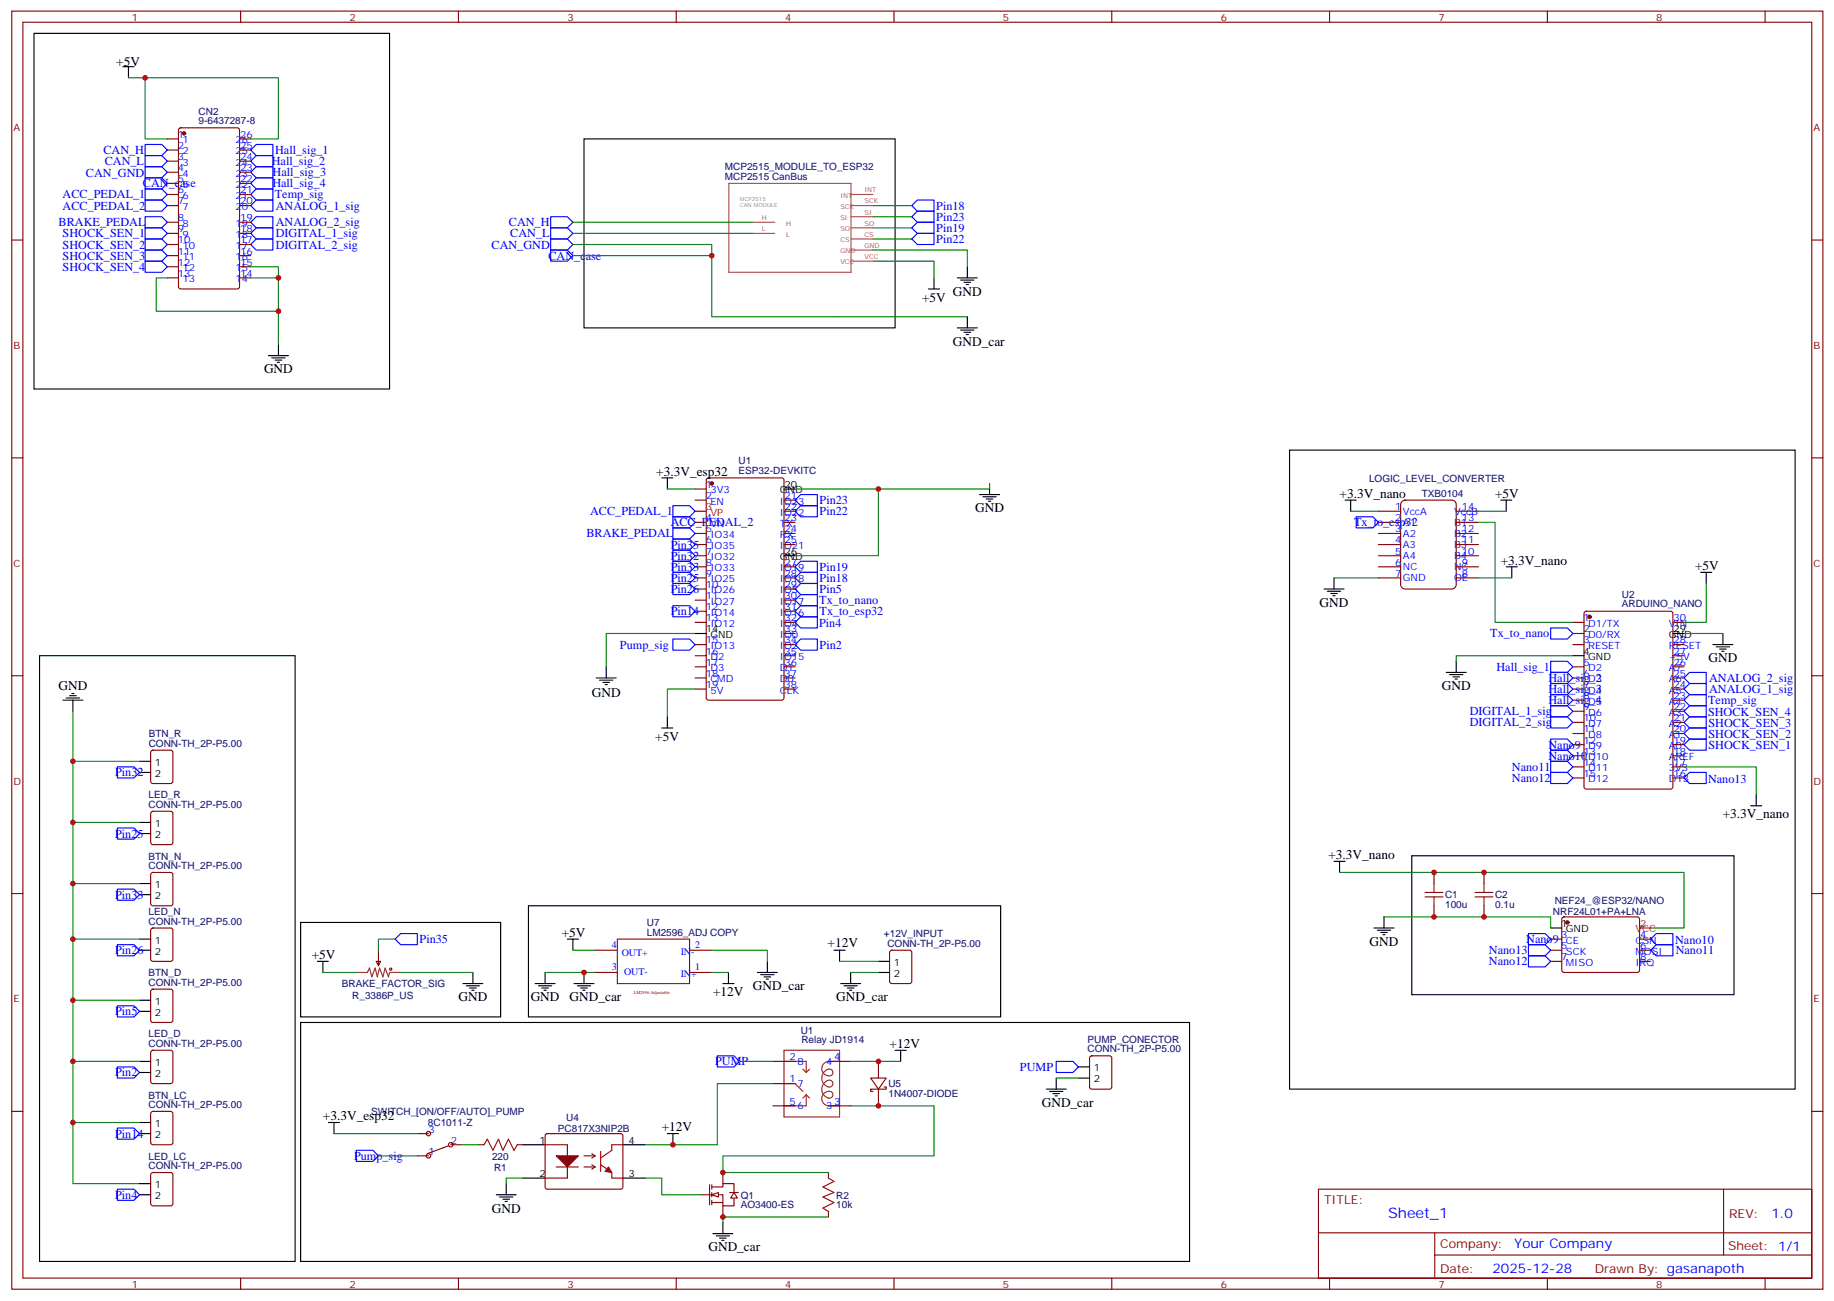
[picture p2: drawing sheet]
<svg xmlns="http://www.w3.org/2000/svg" width="582mm" height="413mm" viewBox="0 0 582 413" stroke-linecap="round" stroke-linejoin="round" font-family="sans-serif">
<g fill="none" stroke="#870000" stroke-width=".35">
<path d="M3.7 3.5h575.1v405.7h-575.1zM7.3 7.1h567.9v398.6h-567.9zM76.4 3.5v3.6M145.6 3.5v3.6M214.7 3.5v3.6M283.8 3.5v3.6M353 3.5v3.6M422.1 3.5v3.6M491.3 3.5v3.6M560.4 3.5v3.6M3.7 76.2h3.6M575.2 76.2h3.6"/>
<path d="M3.7 145.3h3.6M220.7 155.2h3.5M220.7 158.8h3.5M224.5 151.9l.4-.2h23.3l.7 .4v69.4l-.4 .7h-23.6l-.6-.4-.1-69.4zM248.9 158.8h3.5M575.2 145.3h3.6M220.7 165.8h3.5M220.7 169.3h3.5M220.7 172.9h3.5M220.7 176.4h3.5M220.7 179.9h3.5M248.9 165.8h3.5"/>
<path d="M248.9 169.3h3.5M248.9 172.9h3.5M248.9 179.9h3.5M248.9 162.3h3.5M220.7 183.4h3.5M220.7 187h3.5M220.7 190.5h3.5M220.7 194h3.5M220.7 197.6h3.5M248.9 183.4h3.5M248.9 187h3.5M248.9 190.5h3.5"/>
<path d="M248.9 194h3.5M248.9 197.6h3.5M499.4 197.6h3.5M503.2 194.2l.4-.2h26.8l.7 .5v55.3l-.4 .6-27.1 .1-.6-.5-.1-55.3zM531.1 197.6h3.6M3.7 214.5h3.6M220.7 204.6h3.5M220.7 208.1h3.5M220.7 211.7h3.5M220.7 215.2h3.5M220.7 218.7h3.5M248.9 204.6h3.5"/>
<path d="M248.9 208.1h3.5M248.9 211.7h3.5M248.9 215.2h3.5M248.9 218.7h3.5M248.9 201.1h3.5M499.4 204.6h3.5M499.4 211.7h3.5M499.4 215.2h3.5M499.4 218.7h3.5M499.4 201.1h3.5M531.1 204.6h3.6M531.1 208.1h3.6"/>
<path d="M531.1 211.7h3.6M531.1 215.2h3.6M531.1 218.7h3.6M575.2 214.5h3.6M48.1 238.3l.4-.2h5.7l.6 .5 .1 9.4-.5 .7h-5.9l-.6-.5-.1-9.4zM499.4 222.2h3.5M499.4 225.8h3.5M499.4 229.3h3.5M499.4 232.8h3.5M499.4 236.4h3.5M499.4 239.9h3.5M531.1 222.2h3.6"/>
<path d="M531.1 225.8h3.6M531.1 229.3h3.6M531.1 232.8h3.6M531.1 236.4h3.6M531.1 239.9h3.6M48.1 257.7l.4-.2h5.7l.6 .5 .1 9.4-.5 .7h-5.9l-.6-.5-.1-9.4zM499.4 243.4h3.5M499.4 246.9h3.5M531.1 243.4h3.6M531.1 246.9h3.6M48.1 277.1l.4-.2h5.7l.6 .5 .1 9.4-.5 .7h-5.9l-.6-.4-.1-9.5zM455.3 276.9v3.6"/>
<path d="M471.2 276.9v3.6M3.7 283.6h3.6M48.1 294.8l.4-.2h5.7l.6 .4 .1 9.4-.5 .7-5.9 .1-.6-.5-.1-9.4zM455.3 287.5v3.5M471.2 287.5v3.5M492.3 298.1h3.6M496.1 291.2l.5-.2h23.3l.5 .2 .2 .5-.1 16.5-.6 .5-23.6-.1-.4-.6v-16.3zM520.6 298.1h3.5M575.2 283.6h3.6M48.1 314.2l.4-.2h5.7l.6 .4 .1 9.4-.5 .7-5.9 .1-.6-.5-.1-9.4zM119.5 305.2h1.4l-.7 1.4zM120.2 301.6v5"/>
<path d="M492.3 305.2h3.6M492.3 301.6h3.6M520.6 305.2h3.5M520.6 301.6h3.5M48.1 333.6l.4-.2h5.7l.6 .4 .1 9.5-.5 .6-5.9 .1-.6-.5-.1-9.4zM3.7 352.8h3.6M48.1 353l.4-.2h5.7l.6 .4 .1 9.5-.5 .6-5.9 .1-.6-.5-.1-9.4zM132.5 359.8h3.5M575.2 352.8h3.6M48.1 372.4l.4-.2h5.7l.6 .4 .1 9.5-.5 .6-5.9 .1-.6-.5-.1-9.4zM132.5 366.9h3.5M142.4 363.7l-6.7 2.5"/>
<path d="M143.1 363.4h3.5M173.1 363.4h7v10.5h-7M173.3 360l.5-.2h23.3l.5 .2 .2 .5-.1 16.5-.6 .5-23.6-.1-.4-.6v-16.3zM176.6 370.4h7.1M185.4 366.9h3.5M185.4 370.4h3.5M187.9 369.7l1 .7M187.9 366.2l1 .7M188.9 370.4l-1 .7M188.9 366.9l-1 .7M194.2 372.2v1.7h3.6M197.8 363.4h-3.6v1.7"/>
<path d="M222.5 379.2h7v3.6h3.5v-2.5M225.3 376.1v6.3M226 376.8h3.5v-1.1h3.5v2.8M226 376.1v1.4M226 378.5v1.4M229.5 372.2v3.5M231.6 378.5h2.9M418.6 377.5h156.6v28.2h-156.6zM547.2 377.5v20.9M226 381v1.4M226 381.7h3.5M229.5 382.8v3.5"/>
<path d="M418.6 391.3h156.5M455.5 398.4h119.6M455.5 391.3v14.1M76.4 405.7v3.5M145.6 405.7v3.5M214.7 405.7v3.5M283.8 405.7v3.5M353 405.7v3.5M422.1 405.7v3.5M491.3 405.7v3.5M560.4 405.7v3.5"/>
<circle cx="136" cy="359.8" r=".71"/>
<circle cx="136" cy="366.9" r=".71"/>
<circle cx="143.1" cy="363.4" r=".71"/>
</g>
<g fill="#870000" stroke="#870000" stroke-width=".35">
<path d="M176.6 366.9h7.1l-3.6 3.5z"/>
<circle cx="226" cy="153.5" r=".53"/>
<circle cx="504.7" cy="195.8" r=".53"/>
<circle cx="497.6" cy="292.8" r=".53"/>
</g>
<path d="M220.7 162.3h3.5M520.6 294.6h3.5" fill="none" stroke="#f00" stroke-width=".35"/>
<g fill="none" stroke="#000" stroke-width=".35">
<path d="M185.4 44.1h98.8v60h-98.8zM294.8 91.7h3.5M296.5 88.2v3.5M304 88.2h6.3M305 88.9h4.2M306.1 89.6h2.1M306.8 90.3h.7M307.1 84.7v3.5M210.1 151.7h3.5M211.9 151.7v3.5M248.9 155.2h3.5M311 157h6.4"/>
<path d="M312.1 157.7h4.2M313.1 158.4h2.1M313.8 159.1h.7M314.2 153.5v3.5M409.4 142.9h160.5v202.8h-160.5zM248.9 176.4h3.5M540 181.7h3.5M541.7 181.7v3.5M12.6 208.1h81.1v192.3h-81.1zM189.3 215.2h6.4M190.4 215.9h4.2M191.4 216.6h2.1"/>
<path d="M192.1 217.3h.7M192.5 211.7v3.5M220.7 201.1h3.5M459.2 213.4h6.3M460.2 214.1h4.3M461.3 214.8h2.1M462 215.5h.7M462.4 209.9v3.5M499.4 208.1h3.5M531.1 201.1h3.6M543.8 204.6h6.4M544.9 205.3h4.2"/>
<path d="M546 206h2.1M546.7 206.7h.7M547 201.1v3.5M20 222.2h6.3M21 221.5h4.3M22.1 220.8h2.1M22.8 220.1h.7M23.1 222.2v3.6M210.1 231.1h3.5M211.9 227.5v3.6M44.3 241.7h3.5M44.3 245.2h3.5"/>
<path d="M44.3 261.1h3.5M44.3 264.6h3.5M448.2 271.6h102.3v44.1h-102.3zM44.3 280.5h3.5M44.3 284h3.5M44.3 298.1h3.5M95.5 292.8h63.5v30h-63.5zM436.2 294.6h6.4M437.3 295.3h4.2M438.4 296h2.1M439.1 296.7h.7M439.4 291v3.6"/>
<path d="M492.3 294.6h3.6M44.3 301.6h3.5M44.3 317.5h3.5M100.8 305.2h3.5M102.5 305.2v3.5M147 312.2h6.3M148 312.9h4.3M149.1 313.6h2.1M149.8 314.3h.7M150.1 308.7v3.5M44.3 321h3.5M44.3 336.9h3.5"/>
<path d="M44.3 340.4h3.5M44.3 356.3h3.5M44.3 359.8h3.5M104.3 356.3h3.5M106 356.3v3.5M44.3 375.7h3.5M44.3 379.2h3.5M166 363.4h7.1M166 373.9h7.1M197.8 363.4h7M197.8 373.9h7"/>
</g>
<g fill="none" stroke="#008700" stroke-width=".35">
<path d="M277.1 65.3h12.4M277.1 68.8h12.4M277.1 72.3h12.4M277.1 75.8h12.4M277.1 82.9h19.4v5.3M211.9 155.2h8.8M278.9 155.2v21.2h-26.5M314.2 153.5v1.7h-61.8M541.7 185.2v12.4h-7M220.7 218.7h-8.8v8.8M220.7 201.1h-28.2v10.6M499.4 208.1h-37v1.8"/>
<path d="M534.7 201.1h12.3M23.1 225.8v149.9h21.2M23.1 241.7h21.2M23.1 261.1h21.2M23.1 280.5h21.2M23.1 298.1h21.2M125.4 298.1h-5.2v3.5M439.4 291h52.9v3.6M23.1 317.5h21.2M102.5 308.7h10.6M127.2 308.7h22.9M23.1 336.9h21.2"/>
<path d="M23.1 356.3h21.2M106 359.8h26.5M120.2 366.9h12.3"/>
</g>
<g fill="none" stroke="#00f" stroke-width=".35">
<path d="M174.8 68.8h5.3l1.8 1.8-1.8 1.7h-5.3zM174.8 72.3h5.3l1.8 1.8-1.8 1.7h-5.3zM174.8 75.8h5.3l1.8 1.8-1.8 1.8h-5.3zM289.5 65.3l1.8-1.8h5.2v3.5h-5.2zM289.5 68.8l1.8-1.8h5.2v3.6h-5.2zM289.5 72.3l1.8-1.7h5.2v3.5h-5.2zM289.5 75.8l1.8-1.7h5.2v3.5h-5.2zM213.6 174.6h5.3l1.8 1.8-1.8 1.8h-5.3zM213.6 178.2h5.3l1.8 1.7-1.8 1.8h-5.3zM213.6 171.1h5.3l1.8 1.8-1.8 1.7h-5.3zM213.6 181.7h5.3l1.8 1.7-1.8 1.8h-5.3zM213.6 185.2h5.3l1.8 1.8-1.8 1.7h-5.3z"/>
<path d="M213.6 192.3h5.3l1.8 1.7-1.8 1.8h-5.3zM252.4 187l1.8-1.8h5.3v3.5h-5.3zM252.4 197.6l1.8-1.8h5.3v3.5h-5.3zM254.2 188.7h5.3v3.6h-5.3l-1.8-1.8zM492.3 199.3h5.3l1.8 1.8-1.8 1.7h-5.3zM252.4 204.6l1.8-1.8h5.3v3.6h-5.3zM492.3 238.1h5.3l1.8 1.8-1.8 1.8h-5.3zM492.3 234.6h5.3l1.8 1.8-1.8 1.7h-5.3zM37.3 243.4h5.2l1.8 1.8-1.8 1.7h-5.2zM492.3 241.7h5.3l1.8 1.7-1.8 1.8h-5.3zM492.3 245.2h5.3l1.8 1.7-1.8 1.8h-5.3zM534.7 246.9l1.7-1.7h5.3v3.5h-5.3z"/>
<path d="M37.3 262.8h5.2l1.8 1.8-1.8 1.7h-5.2zM37.3 282.2h5.2l1.8 1.8-1.8 1.7h-5.2zM37.3 299.9h5.2l1.8 1.7-1.8 1.8h-5.2zM125.4 298.1l1.8-1.8h5.3v3.6h-5.3zM485.3 299.9h5.3l1.7 1.7-1.7 1.8h-5.3zM485.3 296.3h5.3l1.7 1.8-1.7 1.8h-5.3zM524.1 298.1l1.8-1.8h5.2v3.6h-5.2zM37.3 319.3h5.2l1.8 1.7-1.8 1.8h-5.2zM485.3 303.4h5.3l1.7 1.8-1.7 1.7h-5.3zM524.1 301.6l1.8-1.7h5.2v3.5h-5.2zM37.3 338.7h5.2l1.8 1.7-1.8 1.8h-5.2zM37.3 358.1h5.2l1.8 1.7-1.8 1.8h-5.2z"/>
<path d="M37.3 377.5h5.2l1.8 1.7-1.8 1.8h-5.2zM113.1 365.1h5.3l1.8 1.8-1.8 1.8h-5.3z"/>
</g>
<g fill="none" stroke="#a10000" stroke-width=".35">
<path d="M452.5 284.7h5.6M452.5 283.3h5.6M455.3 280.5v2.8M455.3 284.7v2.8M468.3 284.7h5.7M468.3 283.3h5.7M471.2 280.5v2.8M471.2 284.7v2.8M190.7 369.7l2.1 1.4M190.7 365.5v6.3M194.2 365.1l-3.5 2.5"/>
<circle cx="124" cy="307.6" r=".35"/>
</g>
<path d="M113.1 308.7h3.5l.7-1.4 .7 2.8 1.1-2.8 .7 2.8 .7-2.8 1.1 2.8 .7-2.8 1 2.8 .4-1.4h3.5" fill="none" stroke="#8c2424" stroke-width=".35"/>
<path d="M193.2 370.4l1 1.8-2.1-.4z" fill="#a10000" stroke="#a10000" stroke-width=".35"/>
<g fill="#fff" stroke="#870000" stroke-width=".35">
<path d="M233 378.5l1.1 1.8h-2.1z"/>
<path d="M226 379.2l2.1-.7v1.4z"/>
</g>
<g fill="none" stroke="#870000" stroke-width=".35">
<path d="M188.9 308.7h7.1M188.9 301.6h7.1M218.9 308.7h7.1M218.9 301.6h7.1M282.7 301.8l.4-.2h5.7l.6 .5 .1 9.4-.5 .7h-5.9l-.6-.5-.1-9.4zM245.4 336.9h7M263 336.9h7.1M278.9 336.9v5.3M346.2 335.3l.4-.2h5.7l.6 .5 .1 9.4-.5 .7h-5.9l-.6-.4-.1-9.5zM245.4 351h7M245.4 344h7M263 351h7.1"/>
<path d="M276.4 342.2h5l-2.5 3.5zM278.9 345.7v5.3M280.7 345h.7v.7h-5v.7h.7M151.9 363.4h1.8M164.3 363.4h1.7M263 372.2v1.7M263 384.5v1.8"/>
</g>
<path d="M196 298.1h22.9v14.1h-22.9zM153.7 363.4l1-1.8 1.8 3.5 1.8-3.5 1.4 3.5 1.7-3.5 1.8 3.5 1.1-1.7M263 373.9l1.8 1.1-3.5 1.8 3.5 1.7-3.5 1.4 3.5 1.8-3.5 1.8 1.7 1" fill="none" stroke="#a10000" stroke-width=".35"/>
<g fill="none" stroke="#000" stroke-width=".35">
<path d="M304 104.1h6.3M305 104.8h4.2M306.1 105.5h2.1M306.8 106.2h.7M307.1 100.5v3.6M167.8 287.5h149.9v35.3h-149.9zM180.1 298.1h3.6M181.9 298.1v3.5M169.9 312.2h6.3M171 312.9h4.2M172 313.6h2.1M172.7 314.3h.7"/>
<path d="M173.1 308.7v3.5M229.5 312.2h3.5M231.3 308.7v3.5M240.5 308.7h6.3M241.5 309.4h4.2M242.6 310.1h2.1M243.3 310.8h.7M243.6 305.2v3.5M264.8 301.6h3.5M266.6 301.6v3.6M266.9 312.2h6.4M268 312.9h4.2"/>
<path d="M269 313.6h2.1M269.7 314.3h.7M270.1 308.7v3.5M278.9 308.7h3.5M278.9 305.2h3.5M95.5 324.6h282.2v75.8h-282.2zM284.2 333.4h3.5M286 333.4v3.5M342.4 338.7h3.5M211.9 359.8h3.5M213.6 359.8v3.6M332.2 345.7h6.3"/>
<path d="M333.2 346.4h4.3M334.3 347.1h2.1M335 347.8h.7M335.4 342.2v3.5M342.4 342.2h3.5M157.6 379.2h6.3M158.6 379.9h4.2M160.7 375.7v3.5M159.7 380.6h2.1M160.4 381.4h.7M226.3 391.6h6.4M227.4 392.3h4.2"/>
<path d="M228.5 393h2.1M229.2 393.7h.7M229.5 388.1v3.5"/>
</g>
<path d="M174.8 79.4h5.3l1.8 1.7-1.8 1.8h-5.3zM252.4 158.8l1.8-1.8h5.3v3.5h-5.3zM213.6 160.5h5.3l1.8 1.8-1.8 1.7h-5.3zM213.6 164h5.3l1.8 1.8-1.8 1.8h-5.3zM213.6 167.6h5.3l1.8 1.7-1.8 1.8h-5.3zM252.4 162.3l1.8-1.8h5.3v3.5h-5.3zM252.4 179.9l1.8-1.7h5.3v3.5h-5.3zM252.4 183.4l1.8-1.7h5.3v3.5h-5.3zM213.6 202.8h5.3l1.8 1.8-1.8 1.8h-5.3zM227.8 335.1h5.2l1.8 1.8-1.8 1.8h-5.2zM335.4 336.9h5.2l1.8 1.8-1.8 1.7h-5.2z" fill="none" stroke="#00f" stroke-width=".35"/>
<g fill="none" stroke="#008700" stroke-width=".35">
<path d="M181.9 77.6h44.1v3.5h-44.1M181.9 70.6h57.1M181.9 74.1h57.1M277.1 79.4h30v5.3M226 81.1v19.4h81.1M173.1 308.7h15.8M181.9 301.6h7M226 301.6h17.6v3.6M226 308.7h5.3M266.6 305.2h12.3M270.1 308.7h8.8M234.8 336.9h10.6"/>
<path d="M270.1 336.9h15.9M245.4 344h-17.6v19.4h-23M270.1 351h26.4v15.9h-67v5.3h33.5M335.4 342.2h7M146.6 363.4h5.3M166 373.9h-5.3v1.8M204.8 373.9h5.3v5.3h12.4M263 386.3h-33.5v1.8"/>
</g>
<path d="M248.9 333.4h17.7v21.1h-17.7zM248.9 336.9h7.1v3.5M254.9 339.4l1.1 1M257 339.4l-1 1M266.6 336.9h-3.6a2.28 2.28 0 0 0-2 2.8 2.28 2.28 0 0 0 3 1.6 1.1 1.1 0 0 0 .3-1.4 1.1 1.1 0 0 0-1.3-.5 2.86 2.86 0 0 0-2.1 3.1 2.86 2.86 0 0 0 2.8 2.5 1.1 1.1 0 0 0 .7-1.4 1.1 1.1 0 0 0-1.4-.7 2.86 2.86 0 0 0-2.1 3.1 2.86 2.86 0 0 0 2.8 2.5 1.19 1.19 0 0 0 .5-1.7 1.19 1.19 0 0 0-1.8-.2 2.3 2.3 0 0 0-1.5 2.4 2.3 2.3 0 0 0 2.1 2h3.6M248.9 344h3.5l2.5 2.4M256 347.5v3.5h-7.1M256 347.5l1 1M256 347.5l-1.1 1" fill="none" stroke="#8c2424" stroke-width=".35"/>
<path d="M231.4 58.2h38.8v28.2h-38.8zM239 74.1h7M239 70.6h7M270.2 61.7h6.9M270.2 65.3h6.9M270.2 68.8h6.9M270.2 72.3h6.9M270.2 75.8h6.9M270.2 79.4h6.9M270.2 82.9h6.9" fill="none" stroke="#a64a4a" stroke-width=".35"/>
<path d="M445 159.3l1.1-.5h14.8a1.41 1.41 0 0 1 1.5 1.4v25.4a1.51 1.51 0 0 1-1.5 1.4h-14.8a1.51 1.51 0 0 1-1.4-1.4v-25.4z" fill="#fff" stroke="#800000" stroke-width=".35"/>
<g fill="none" stroke="#870000" stroke-width=".35">
<path d="M53.1 44.1h3.6M53.1 47.6h3.6M53.1 51.2h3.6M53.1 54.7h3.6M53.1 58.2h3.6M56.9 40.8l.5-.2h18l.6 .4 .1 50-.5 .7h-18.2l-.7-.4v-50zM76.1 44.1h3.5M76.1 47.6h3.5M76.1 51.2h3.5M76.1 54.7h3.5M76.1 58.2h3.5M53.1 61.7h3.6"/>
<path d="M53.1 65.3h3.6M53.1 70.6h3.6M53.1 74.1h3.6M53.1 77.6h3.6M76.1 61.7h3.5M76.1 65.3h3.5M76.1 70.6h3.5M76.1 74.1h3.5M76.1 77.6h3.5M53.1 81.1h3.6M53.1 84.7h3.6M53.1 88.2h3.6"/>
<path d="M76.1 81.1h3.5M76.1 84.7h3.5M76.1 88.2h3.5M437.7 162.3h7M437.7 165.8h7M437.7 169.3h7M437.7 172.9h7M437.7 176.4h7M437.7 179.9h7M462.4 162.3h7M462.4 165.8h7M462.4 169.3h7"/>
<path d="M462.4 172.9h7M462.4 176.4h7M462.4 179.9h7M437.7 183.4h7M462.4 183.4h7"/>
</g>
<g fill="none" stroke="#000" stroke-width=".35">
<path d="M10.8 10.6h112.9v112.9h-112.9zM39 21.2h3.5M40.8 21.2v3.5M85.2 112.9h6.4M86.3 113.6h4.2M87.3 114.3h2.2M88.1 115h.7M88.4 109.4v3.5M427.1 158.8h3.5M428.8 158.8v3.5M476.5 158.8h3.5M478.2 158.8v3.5"/>
<path d="M478.2 179.9h3.6M480 179.9v3.5M420.4 187h6.3M421.4 187.7h4.3M422.5 188.4h2.1M423.2 189.1h.7M423.5 183.4v3.6M555.8 255.8h3.6M557.6 252.2v3.6M423.5 273.4h3.6M425.3 273.4v3.5M182.2 312.2h6.4"/>
<path d="M183.3 312.9h4.2M184.4 313.6h2.1M185.1 314.3h.7M185.4 308.7v3.5"/>
</g>
<path d="M40.8 24.7h5.3v19.4h7M46.1 24.7h42.3v19.4h-8.8M53.1 88.2h-3.5v10.6h38.8M79.6 88.2h8.8v21.2M79.6 84.7h8.8v3.5M428.8 162.3h8.9M469.4 165.8h5.3v31.8h24.7M469.4 162.3h8.8M423.5 183.4h14.2M469.4 183.4h10.6M534.7 243.4h22.9v8.8M425.3 276.9h109.4v17.7h-10.6" fill="none" stroke="#008700" stroke-width=".35"/>
<g fill="none" stroke="#00f" stroke-width=".35">
<path d="M46.1 60h5.3l1.7 1.7-1.7 1.8h-5.3zM46.1 45.9h5.3l1.7 1.7-1.7 1.8h-5.3zM46.1 49.4h5.3l1.7 1.8-1.7 1.7h-5.3zM46.1 52.9h5.3l1.7 1.8-1.7 1.7h-5.3zM46.1 56.4h5.3l1.7 1.8-1.7 1.8h-5.3zM79.6 51.2l1.8-1.8h5.2v3.5h-5.2zM79.6 54.7l1.8-1.8h5.2v3.5h-5.2zM79.6 58.2l1.8-1.8h5.2v3.6h-5.2zM81.4 45.9h5.2v3.5h-5.2l-1.8-1.8zM46.1 63.5h5.3l1.7 1.8-1.7 1.7h-5.3zM46.1 68.8h5.3l1.7 1.8-1.7 1.7h-5.3zM46.1 72.3h5.3l1.7 1.8-1.7 1.7h-5.3z"/>
<path d="M46.1 75.8h5.3l1.7 1.8-1.7 1.8h-5.3zM46.1 79.4h5.3l1.7 1.7-1.7 1.8h-5.3zM79.6 61.7l1.8-1.7h5.2v3.5h-5.2zM79.6 70.6l1.8-1.8h5.2v3.5h-5.2zM79.6 74.1l1.8-1.8h5.2v3.5h-5.2zM79.6 77.6l1.8-1.8h5.2v3.6h-5.2zM81.4 63.5h5.2v3.5h-5.2l-1.8-1.7zM46.1 82.9h5.3l1.7 1.8-1.7 1.7h-5.3zM430.6 164h5.3l1.8 1.8-1.8 1.8h-5.3zM252.4 194l1.8-1.7h5.3v3.5h-5.3zM492.3 209.9h5.3l1.8 1.8-1.8 1.7h-5.3zM492.3 213.4h5.3l1.8 1.8-1.8 1.8h-5.3z"/>
<path d="M492.3 217h5.3l1.8 1.7-1.8 1.8h-5.3zM534.7 218.7l1.7-1.7h5.3v3.5h-5.3zM534.7 215.2l1.7-1.8h5.3v3.6h-5.3zM492.3 220.5h5.3l1.8 1.7-1.8 1.8h-5.3zM492.3 224h5.3l1.8 1.8-1.8 1.7h-5.3zM492.3 227.5h5.3l1.8 1.8-1.8 1.8h-5.3zM534.7 236.4l1.7-1.8h5.3v3.5h-5.3zM534.7 232.8l1.7-1.7h5.3v3.5h-5.3zM534.7 229.3l1.7-1.8h5.3v3.6h-5.3zM534.7 225.8l1.7-1.8h5.3v3.5h-5.3zM534.7 222.2l1.7-1.7h5.3v3.5h-5.3z"/>
</g>
<circle cx="58.4" cy="42.3" r=".53" fill="#870000" stroke="#870000" stroke-width=".35"/>
<g fill="#c00">
<circle cx="23.1" cy="261.1" r=".88"/>
<circle cx="23.1" cy="356.3" r=".88"/>
<circle cx="23.1" cy="336.9" r=".88"/>
<circle cx="23.1" cy="317.5" r=".88"/>
<circle cx="23.1" cy="298.1" r=".88"/>
<circle cx="23.1" cy="280.5" r=".88"/>
<circle cx="23.1" cy="241.7" r=".88"/>
<circle cx="278.9" cy="155.2" r=".88"/>
<circle cx="471.2" cy="291" r=".88"/>
<circle cx="455.3" cy="291" r=".88"/>
<circle cx="229.5" cy="386.3" r=".88"/>
<circle cx="213.6" cy="363.4" r=".88"/>
<circle cx="229.5" cy="372.2" r=".88"/>
<circle cx="278.9" cy="351" r=".88"/>
<circle cx="278.9" cy="336.9" r=".88"/>
<circle cx="226" cy="81.1" r=".88"/>
<circle cx="185.4" cy="308.7" r=".88"/>
<circle cx="455.3" cy="276.9" r=".88"/>
<circle cx="471.2" cy="276.9" r=".88"/>
<circle cx="46.1" cy="24.7" r=".88"/>
<circle cx="88.4" cy="98.8" r=".88"/>
<circle cx="88.4" cy="88.2" r=".88"/>
</g>
<text font-size="4.6" fill="#00f" x="440.7" y="386.5">Sheet_1</text>
<g font-size="4.2">
<text x="36.9" y="20.8">+5V</text>
<text x="292.7" y="95.7">+5V</text>
<text x="302.5" y="93.8">GND</text>
<text x="302.5" y="109.7">GND_car</text>
<text x="83.8" y="118.5">GND</text>
<text x="208.4" y="151">+3.3V_esp32</text>
<text x="425.3" y="158">+3.3V_nano</text>
<text x="474.7" y="158">+5V</text>
<text x="309.6" y="162.6">GND</text>
<text x="476.5" y="179.2">+3.3V_nano</text>
<text x="538.2" y="181">+5V</text>
<text x="419" y="192.6">GND</text>
<text x="542.4" y="210.3">GND</text>
<text x="18.6" y="218.9">GND</text>
<text x="187.9" y="221.3">GND</text>
<text x="457.8" y="219.1">GND</text>
<text x="208" y="235.1">+5V</text>
<text x="547" y="259.6">+3.3V_nano</text>
<text x="421.8" y="272.7">+3.3V_nano</text>
<text x="178.4" y="297.4">+5V</text>
<text x="99" y="304.4">+5V</text>
<text x="262.8" y="300.6">+12V</text>
<text x="434.8" y="300.2">GND</text>
<text x="145.6" y="317.9">GND</text>
<text x="168.5" y="317.9">GND</text>
<text x="180.8" y="317.9">GND_car</text>
<text x="226.4" y="316.2">+12V</text>
<text x="239" y="314.3">GND_car</text>
<text x="265.5" y="317.9">GND_car</text>
<text x="282.4" y="332.7">+12V</text>
<text x="330.8" y="351.4">GND_car</text>
<text x="102.5" y="355.6">+3.3V_esp32</text>
<text x="210.1" y="359.1">+12V</text>
<text x="156.1" y="384.9">GND</text>
<text x="224.9" y="397.2">GND_car</text>
</g>
<g font-size="4.2" fill="#00f">
<text x="562.4" y="386.7">1.0</text>
<text x="480.8" y="396.3">Your Company</text>
<text x="473.9" y="404.1">2025-12-28</text>
</g>
<g font-size="3.9" fill="#00f">
<text x="32.8" y="48.9">CAN_H</text>
<text x="33.2" y="52.4">CAN_L</text>
<text x="86.3" y="52.5">Hall_sig_2</text>
<text x="87.3" y="49">Hall_sig_1</text>
<text x="27.3" y="56">CAN_GND</text>
<text x="45.4" y="59.5">CAN_case</text>
<text x="86.5" y="59.5">Hall_sig_4</text>
<text x="86.6" y="56">Hall_sig_3</text>
<text x="19.9" y="63">ACC_PEDAL_1</text>
<text x="87.3" y="63">Temp_sig</text>
<text x="18.6" y="71.8">BRAKE_PEDAL</text>
<text x="19.9" y="66.5">ACC_PEDAL_2</text>
<text x="87.5" y="66.5">ANALOG_1_sig</text>
<text x="87.5" y="71.8">ANALOG_2_sig</text>
<text x="161.6" y="71.8">CAN_H</text>
<text x="297.3" y="66.6">Pin18</text>
<text x="297.3" y="70.1">Pin23</text>
<text x="19.9" y="75.4">SHOCK_SEN_1</text>
<text x="87.5" y="75.4">DIGITAL_1_sig</text>
<text x="162" y="75.4">CAN_L</text>
<text x="297.3" y="73.7">Pin19</text>
<text x="297.3" y="77.2">Pin22</text>
<text x="19.9" y="78.9">SHOCK_SEN_2</text>
<text x="19.9" y="82.4">SHOCK_SEN_3</text>
<text x="87.5" y="78.9">DIGITAL_2_sig</text>
<text x="156.1" y="79">CAN_GND</text>
<text x="174.1" y="82.4">CAN_case</text>
<text x="19.9" y="85.9">SHOCK_SEN_4</text>
<text x="260.2" y="160.1">Pin23</text>
<text x="187.4" y="163.5">ACC_PEDAL_1</text>
<text x="212.9" y="167.1">ACC_PEDAL_2</text>
<text x="260.2" y="163.6">Pin22</text>
<text x="429.9" y="167.1">Tx_to_esp32</text>
<text x="186.2" y="170.6">BRAKE_PEDAL</text>
<text x="212.9" y="177.7">Pin32</text>
<text x="212.9" y="174.1">Pin35</text>
<text x="212.9" y="184.7">Pin25</text>
<text x="212.9" y="181.2">Pin33</text>
<text x="260.2" y="184.8">Pin18</text>
<text x="260.2" y="181.3">Pin19</text>
<text x="212.9" y="188.2">Pin26</text>
<text x="260.1" y="191.8">Tx_to_nano</text>
<text x="260.2" y="188.3">Pin5</text>
<text x="212.9" y="195.3">Pin14</text>
<text x="260.2" y="195.3">Tx_to_esp32</text>
<text x="260.1" y="198.9">Pin4</text>
<text x="473.2" y="202.2">Tx_to_nano</text>
<text x="196.8" y="205.9">Pump_sig</text>
<text x="260.2" y="206">Pin2</text>
<text x="475.1" y="212.9">Hall_sig_1</text>
<text x="491.6" y="216.5">Hall_sig_2</text>
<text x="491.6" y="220">Hall_sig_3</text>
<text x="542.6" y="220">ANALOG_1_sig</text>
<text x="542.6" y="216.5">ANALOG_2_sig</text>
<text x="466.6" y="227">DIGITAL_1_sig</text>
<text x="491.6" y="223.5">Hall_sig_4</text>
<text x="542.3" y="227.1">SHOCK_SEN_4</text>
<text x="542.3" y="223.5">Temp_sig</text>
<text x="466.6" y="230.6">DIGITAL_2_sig</text>
<text x="542.4" y="230.7">SHOCK_SEN_3</text>
<text x="491.6" y="237.6">Nano9</text>
<text x="542.4" y="237.7">SHOCK_SEN_1</text>
<text x="542.4" y="234.2">SHOCK_SEN_2</text>
<text x="480" y="244.6">Nano11</text>
<text x="491.6" y="241.2">Nano10</text>
<text x="36.5" y="246.5">Pin32</text>
<text x="480" y="248.1">Nano12</text>
<text x="542.3" y="248.4">Nano13</text>
<text x="36.5" y="265.9">Pin25</text>
<text x="36.5" y="285.3">Pin33</text>
<text x="133.2" y="299.4">Pin35</text>
<text x="484.6" y="299.4">Nano9</text>
<text x="531.9" y="299.6">Nano10</text>
<text x="36.5" y="302.9">Pin26</text>
<text x="472.7" y="302.8">Nano13</text>
<text x="532" y="303">Nano11</text>
<text x="472.7" y="306.3">Nano12</text>
<text x="36.5" y="322.3">Pin5</text>
<text x="36.5" y="341.7">Pin2</text>
<text x="227" y="338.2">PUMP</text>
<text x="323.8" y="340">PUMP</text>
<text x="36.5" y="361.1">Pin14</text>
<text x="112.4" y="368.2">Pump_sig</text>
<text x="36.5" y="380.5">Pin4</text>
</g>
<g font-size="3.9" fill="#800">
<text x="420.4" y="382.1">TITLE:</text>
<text x="549" y="386.7">REV:</text>
<text x="457.3" y="396.3">Company:</text>
<text x="548.6" y="396.9">Sheet: 1/1</text>
<text x="457.3" y="403.9">Date:</text>
<text x="506.3" y="404">Drawn By: gasanapoth</text>
</g>
<g font-size="3.2" fill="#800">
<text x="41.8" y="6.5">1</text>
<text x="111" y="6.5">2</text>
<text x="180.1" y="6.5">3</text>
<text x="249.3" y="6.5">4</text>
<text x="318.4" y="6.5">5</text>
<text x="387.6" y="6.5">6</text>
<text x="456.7" y="6.5">7</text>
<text x="525.9" y="6.5">8</text>
<text x="4.3" y="41.6">A</text>
<text x="575.8" y="41.6">A</text>
<text x="4.3" y="110.8">B</text>
<text x="575.8" y="110.8">B</text>
<text x="4.3" y="179.9">C</text>
<text x="575.8" y="179.9">C</text>
<text x="4.3" y="249.1">D</text>
<text x="575.8" y="249.1">D</text>
<text x="4.3" y="318.2">E</text>
<text x="575.8" y="318.2">E</text>
<text x="41.8" y="408.7">1</text>
<text x="111" y="408.7">2</text>
<text x="180.1" y="408.7">3</text>
<text x="249.3" y="408.7">4</text>
<text x="318.4" y="408.7">5</text>
<text x="387.6" y="408.7">6</text>
<text x="456.7" y="408.7">7</text>
<text x="525.9" y="408.7">8</text>
</g>
<g font-size="3.2" fill="#000080">
<text x="63.1" y="39.5">9-6437287-8</text>
<text x="63.1" y="36.4">CN2</text>
<text x="230.1" y="57.1">MCP2515 CanBus</text>
<text x="230.1" y="54.1">MCP2515_MODULE_TO_ESP32</text>
<text x="234.5" y="147.2">U1</text>
<text x="234.5" y="150.4">ESP32-DEVKITC</text>
<text x="434.7" y="152.9">LOGIC_LEVEL_CONVERTER</text>
<text x="451.4" y="157.7">TXB0104</text>
<text x="514.9" y="189.7">U2</text>
<text x="514.9" y="192.8">ARDUINO_NANO</text>
<text x="47.2" y="237.1">CONN-TH_2P-P5.00</text>
<text x="47.2" y="234">BTN_R</text>
<text x="47.2" y="256.5">CONN-TH_2P-P5.00</text>
<text x="47.2" y="253.4">LED_R</text>
<text x="47.2" y="275.9">CONN-TH_2P-P5.00</text>
<text x="47.2" y="272.8">BTN_N</text>
<text x="458.8" y="285.1">C1</text>
<text x="474.7" y="285.1">C2</text>
<text x="493.6" y="286.9">NEF24_@ESP32/NANO</text>
<text x="47.2" y="293.5">CONN-TH_2P-P5.00</text>
<text x="47.2" y="290.5">LED_N</text>
<text x="205.4" y="293.9">U7</text>
<text x="458.8" y="288.3">100u</text>
<text x="474.7" y="288.3">0.1u</text>
<text x="493.1" y="290.4">NRF24L01+PA+LNA</text>
<text x="205.4" y="297">LM2596_ADJ COPY</text>
<text x="280.7" y="297.5">+12V_INPUT</text>
<text x="281.8" y="300.6">CONN-TH_2P-P5.00</text>
<text x="47.2" y="309.9">BTN_D</text>
<text x="47.2" y="312.9">CONN-TH_2P-P5.00</text>
<text x="108.6" y="313.4">BRAKE_FACTOR_SIG</text>
<text x="111.8" y="316.9">R_3386P_US</text>
<text x="47.2" y="329.3">LED_D</text>
<text x="254.2" y="328.1">U1</text>
<text x="47.2" y="332.3">CONN-TH_2P-P5.00</text>
<text x="254.5" y="331.1">Relay JD1914</text>
<text x="345.3" y="334.1">CONN-TH_2P-P5.00</text>
<text x="345.3" y="331">PUMP_CONECTOR</text>
<text x="282.1" y="345.2">U5</text>
<text x="47.2" y="351.7">CONN-TH_2P-P5.00</text>
<text x="47.2" y="348.7">BTN_LC</text>
<text x="117.9" y="354">SWITCH_[ON/OFF/AUTO]_PUMP</text>
<text x="282.1" y="348.2">1N4007-DIODE</text>
<text x="135.9" y="357.5">8C1011-Z</text>
<text x="177.1" y="359.3">PC817X3NIP2B</text>
<text x="179.8" y="355.8">U4</text>
<text x="47.2" y="371.1">CONN-TH_2P-P5.00</text>
<text x="47.2" y="368.1">LED_LC</text>
<text x="156.2" y="368.1">220</text>
<text x="156.9" y="371.6">R1</text>
<text x="235.2" y="383.5">AO3400-ES</text>
<text x="235.2" y="380.4">Q1</text>
<text x="265.5" y="383.5">10k</text>
<text x="265.5" y="380.4">R2</text>
</g>
<g font-size="3.2" fill="#00f">
<text x="56.5" y="43.7">1</text>
<text x="56.5" y="47.3">2</text>
<text x="58" y="45.5">1</text>
<text x="74.8" y="45.5">26</text>
<text x="76.2" y="47.3">25</text>
<text x="76.2" y="43.7">26</text>
<text x="56.5" y="50.8">3</text>
<text x="58" y="49">2</text>
<text x="58" y="52.6">3</text>
<text x="74.8" y="52.6">24</text>
<text x="74.8" y="49">25</text>
<text x="76.2" y="50.8">24</text>
<text x="56.5" y="54.3">4</text>
<text x="56.5" y="57.9">5</text>
<text x="58" y="56.1">4</text>
<text x="58" y="59.6">5</text>
<text x="74.8" y="59.6">22</text>
<text x="74.8" y="56.1">23</text>
<text x="76.2" y="57.9">22</text>
<text x="76.2" y="54.3">23</text>
<text x="56.5" y="61.4">6</text>
<text x="56.5" y="64.9">7</text>
<text x="58" y="63.1">6</text>
<text x="74.8" y="63.1">21</text>
<text x="76.2" y="64.9">20</text>
<text x="76.2" y="61.4">21</text>
<text x="56.5" y="70.2">8</text>
<text x="58" y="66.7">7</text>
<text x="58" y="72">8</text>
<text x="74.8" y="72">19</text>
<text x="74.8" y="66.7">20</text>
<text x="76.2" y="70.2">19</text>
<text x="56.5" y="73.7">9</text>
<text x="56.5" y="77.3">10</text>
<text x="58" y="75.5">9</text>
<text x="74.8" y="75.5">18</text>
<text x="76.2" y="77.3">17</text>
<text x="76.2" y="73.7">18</text>
<text x="56.5" y="80.8">11</text>
<text x="58" y="79">10</text>
<text x="58" y="82.6">11</text>
<text x="74.8" y="82.6">16</text>
<text x="74.8" y="79">17</text>
<text x="76.2" y="80.8">16</text>
<text x="56.5" y="84.3">12</text>
<text x="56.5" y="87.8">13</text>
<text x="58" y="86.1">12</text>
<text x="58" y="89.6">13</text>
<text x="74.8" y="89.6">14</text>
<text x="74.8" y="86.1">15</text>
<text x="76.2" y="87.8">14</text>
<text x="76.2" y="84.3">15</text>
<text x="224" y="154.9">1</text>
<text x="224" y="158.4">2</text>
<text x="225.5" y="156.6">3V3</text>
<text x="225.5" y="160.2">EN</text>
<text x="247.6" y="160.2">IO23</text>
<text x="249.1" y="158.4">21</text>
<text x="249.1" y="161.9">22</text>
<text x="442.9" y="161.9">1</text>
<text x="464.1" y="161.9">14</text>
<text x="224" y="165.5">4</text>
<text x="225.5" y="167.2">VN</text>
<text x="247.6" y="163.7">IO22</text>
<text x="247.6" y="167.2">TX</text>
<text x="249.1" y="165.5">23</text>
<text x="442.9" y="165.5">2</text>
<text x="445.4" y="163.3">VccA</text>
<text x="445.4" y="166.9">A1</text>
<text x="461.6" y="166.9">B1</text>
<text x="461.6" y="163.3">VccB</text>
<text x="464.1" y="165.5">13</text>
<text x="224" y="169">5</text>
<text x="224" y="172.5">6</text>
<text x="225.5" y="170.7">IO34</text>
<text x="247.6" y="170.7">RX</text>
<text x="249.1" y="169">24</text>
<text x="249.1" y="172.5">25</text>
<text x="442.9" y="172.5">4</text>
<text x="442.9" y="169">3</text>
<text x="445.4" y="173.9">A3</text>
<text x="445.4" y="170.4">A2</text>
<text x="461.6" y="173.9">B3</text>
<text x="461.6" y="170.4">B2</text>
<text x="464.1" y="172.5">11</text>
<text x="464.1" y="169">12</text>
<text x="224" y="176">7</text>
<text x="224" y="179.6">8</text>
<text x="225.5" y="174.3">IO35</text>
<text x="225.5" y="177.8">IO32</text>
<text x="247.6" y="174.3">IO21</text>
<text x="249.1" y="179.6">27</text>
<text x="442.9" y="176">5</text>
<text x="442.9" y="179.6">6</text>
<text x="445.4" y="177.4">A4</text>
<text x="461.6" y="177.4">B4</text>
<text x="464.1" y="179.6">9</text>
<text x="464.1" y="176">10</text>
<text x="224" y="183.1">9</text>
<text x="225.5" y="181.3">IO33</text>
<text x="225.5" y="184.9">IO25</text>
<text x="247.6" y="181.3">IO19</text>
<text x="247.6" y="184.9">IO18</text>
<text x="249.1" y="183.1">28</text>
<text x="442.9" y="183.1">7</text>
<text x="445.4" y="181">NC</text>
<text x="445.4" y="184.5">GND</text>
<text x="461.6" y="184.5">OE</text>
<text x="461.6" y="181">NC</text>
<text x="464.1" y="183.1">8</text>
<text x="224" y="186.6">10</text>
<text x="224" y="190.1">11</text>
<text x="225.5" y="188.4">IO26</text>
<text x="225.5" y="191.9">IO27</text>
<text x="247.6" y="188.4">IO5</text>
<text x="247.6" y="191.9">IO17</text>
<text x="249.1" y="186.6">29</text>
<text x="249.1" y="190.1">30</text>
<text x="224" y="193.7">12</text>
<text x="224" y="197.2">13</text>
<text x="225.5" y="195.4">IO14</text>
<text x="247.6" y="195.4">IO16</text>
<text x="249.1" y="193.7">31</text>
<text x="249.1" y="197.2">32</text>
<text x="502.7" y="197.2">1</text>
<text x="531.3" y="197.2">30</text>
<text x="225.5" y="199">IO12</text>
<text x="247.6" y="199">IO4</text>
<text x="247.6" y="202.5">IO0</text>
<text x="249.1" y="200.7">33</text>
<text x="502.7" y="200.7">2</text>
<text x="504.2" y="199">D1/TX</text>
<text x="504.2" y="202.5">D0/RX</text>
<text x="529.8" y="199">VIN</text>
<text x="224" y="204.3">15</text>
<text x="224" y="207.8">16</text>
<text x="225.5" y="206">IO13</text>
<text x="225.5" y="209.5">D2</text>
<text x="247.6" y="206">IO2</text>
<text x="247.6" y="209.5">IO15</text>
<text x="249.1" y="204.3">34</text>
<text x="249.1" y="207.8">35</text>
<text x="502.7" y="204.3">3</text>
<text x="504.2" y="206">RESET</text>
<text x="529.8" y="209.5">+5V</text>
<text x="529.8" y="206">RESET</text>
<text x="531.3" y="207.8">27</text>
<text x="531.3" y="204.3">28</text>
<text x="224" y="211.3">17</text>
<text x="224" y="214.8">18</text>
<text x="225.5" y="213.1">D3</text>
<text x="247.6" y="213.1">D1</text>
<text x="249.1" y="211.3">36</text>
<text x="249.1" y="214.8">37</text>
<text x="502.7" y="211.3">5</text>
<text x="502.7" y="214.8">6</text>
<text x="504.2" y="213.1">D2</text>
<text x="529.8" y="213.1">A7</text>
<text x="531.3" y="214.8">25</text>
<text x="531.3" y="211.3">26</text>
<text x="224" y="218.4">19</text>
<text x="225.5" y="216.6">CMD</text>
<text x="225.5" y="220.1">5V</text>
<text x="247.6" y="216.6">D0</text>
<text x="247.6" y="220.1">CLK</text>
<text x="249.1" y="218.4">38</text>
<text x="502.7" y="218.4">7</text>
<text x="502.7" y="221.9">8</text>
<text x="504.2" y="216.6">D3</text>
<text x="504.2" y="220.1">D4</text>
<text x="529.8" y="220.1">A5</text>
<text x="529.8" y="216.6">A6</text>
<text x="531.3" y="221.9">23</text>
<text x="531.3" y="218.4">24</text>
<text x="502.7" y="225.4">9</text>
<text x="504.2" y="223.7">D5</text>
<text x="504.2" y="227.2">D6</text>
<text x="529.8" y="227.2">A3</text>
<text x="529.8" y="223.7">A4</text>
<text x="531.3" y="225.4">22</text>
<text x="502.7" y="229">10</text>
<text x="502.7" y="232.5">11</text>
<text x="504.2" y="230.7">D7</text>
<text x="529.8" y="230.7">A2</text>
<text x="531.3" y="232.5">20</text>
<text x="531.3" y="229">21</text>
<text x="502.7" y="236">12</text>
<text x="502.7" y="239.5">13</text>
<text x="504.2" y="234.2">D8</text>
<text x="504.2" y="237.8">D9</text>
<text x="529.8" y="237.8">A0</text>
<text x="529.8" y="234.2">A1</text>
<text x="531.3" y="239.5">18</text>
<text x="531.3" y="236">19</text>
<text x="502.7" y="243.1">14</text>
<text x="504.2" y="241.3">D10</text>
<text x="504.2" y="244.8">D11</text>
<text x="529.8" y="244.8">3V3</text>
<text x="529.8" y="241.3">AREF</text>
<text x="531.3" y="243.1">17</text>
<text x="502.7" y="246.6">15</text>
<text x="504.2" y="248.4">D12</text>
<text x="529.8" y="248.4">D13</text>
<text x="531.3" y="246.6">16</text>
<text x="495.7" y="297.7">3</text>
<text x="497.2" y="299.5">CE</text>
<text x="519.3" y="299.5">CSN</text>
<text x="520.7" y="297.7">4</text>
<text x="194.2" y="300.9">4</text>
<text x="197.4" y="303.6">OUT+</text>
<text x="216.1" y="303.2">IN-</text>
<text x="220.7" y="300.9">2</text>
<text x="495.7" y="301.3">5</text>
<text x="495.7" y="304.8">7</text>
<text x="497.2" y="303">SCK</text>
<text x="519.3" y="303">MOSI</text>
<text x="520.7" y="304.8">8</text>
<text x="520.7" y="301.3">6</text>
<text x="194.2" y="308">3</text>
<text x="198.1" y="309.6">OUT-</text>
<text x="216.1" y="310.3">IN+</text>
<text x="220.7" y="308">1</text>
<text x="497.2" y="306.6">MISO</text>
<text x="519.3" y="306.6">IRQ</text>
<text x="250.7" y="336.5">2</text>
<text x="253.2" y="338">8</text>
<text x="262.3" y="338">4</text>
<text x="264.8" y="336.5">4</text>
<text x="250.7" y="343.6">1</text>
<text x="253.2" y="345">7</text>
<text x="250.7" y="350.7">5</text>
<text x="253.2" y="352.1">6</text>
<text x="262.3" y="352.1">3</text>
<text x="264.8" y="350.7">3</text>
<text x="136" y="359.5">3</text>
<text x="143.1" y="363">2</text>
<text x="136" y="366.5">1</text>
</g>
<g font-size="3.2">
<text x="249.1" y="154.9">20</text>
<text x="247.6" y="156.6">GND</text>
<text x="247.6" y="177.8">GND</text>
<text x="249.1" y="176">26</text>
<text x="224" y="200.7">14</text>
<text x="225.5" y="202.5">GND</text>
<text x="529.8" y="202.5">GND</text>
<text x="531.3" y="200.7">29</text>
<text x="502.7" y="207.8">4</text>
<text x="504.2" y="209.5">GND</text>
<text x="49.1" y="243.1">1</text>
<text x="49.1" y="246.6">2</text>
<text x="49.1" y="262.5">1</text>
<text x="49.1" y="266">2</text>
<text x="49.1" y="281.9">1</text>
<text x="49.1" y="285.4">2</text>
<text x="49.1" y="299.5">1</text>
<text x="495.7" y="294.2">1</text>
<text x="497.2" y="296">GND</text>
<text x="49.1" y="303">2</text>
<text x="283.7" y="306.6">1</text>
<text x="283.7" y="310.1">2</text>
<text x="49.1" y="318.9">1</text>
<text x="49.1" y="322.4">2</text>
<text x="49.1" y="338.3">1</text>
<text x="49.1" y="341.8">2</text>
<text x="347.2" y="340.1">1</text>
<text x="347.2" y="343.6">2</text>
<text x="49.1" y="357.7">1</text>
<text x="49.1" y="361.2">2</text>
<text x="171.3" y="363">1</text>
<text x="199.5" y="363">4</text>
<text x="49.1" y="377.1">1</text>
<text x="171.3" y="373.6">2</text>
<text x="199.5" y="373.6">3</text>
<text x="49.1" y="380.6">2</text>
</g>
<g font-size="3.2" fill="#f00">
<text x="224" y="161.9">3</text>
<text x="225.5" y="163.7">VP</text>
<text x="519.3" y="296">VCC</text>
<text x="520.7" y="294.2">2</text>
</g>
<g font-size="2.1" fill="#a54b4b">
<text x="266.8" y="62.8">INT</text>
<text x="274.5" y="61">INT</text>
<text x="274.5" y="64.6">SCK</text>
<text x="241.9" y="69.9">H</text>
<text x="249.6" y="71.6">H</text>
<text x="266.8" y="66.3">SCK</text>
<text x="266.8" y="69.8">SI</text>
<text x="274.5" y="68.1">SI</text>
<text x="274.5" y="71.6">SO</text>
<text x="241.9" y="73.4">L</text>
<text x="249.6" y="75.1">L</text>
<text x="266.8" y="73.4">SO</text>
<text x="266.8" y="76.9">CS</text>
<text x="274.5" y="75.2">CS</text>
<text x="266.8" y="80.4">GND</text>
<text x="266.8" y="83.9">VCC</text>
<text x="274.5" y="78.7">GND</text>
<text x="274.5" y="82.2">VCC</text>
</g>
<g font-size="1.8" fill="#838383">
<text x="234.9" y="63.9">MCP2515</text>
<text x="234.9" y="65.7">CAN MODULE</text>
</g>
<text font-size="1.4" fill="#840000" x="201.2" y="315.5">LM2596 Adjustable</text>
</svg>
